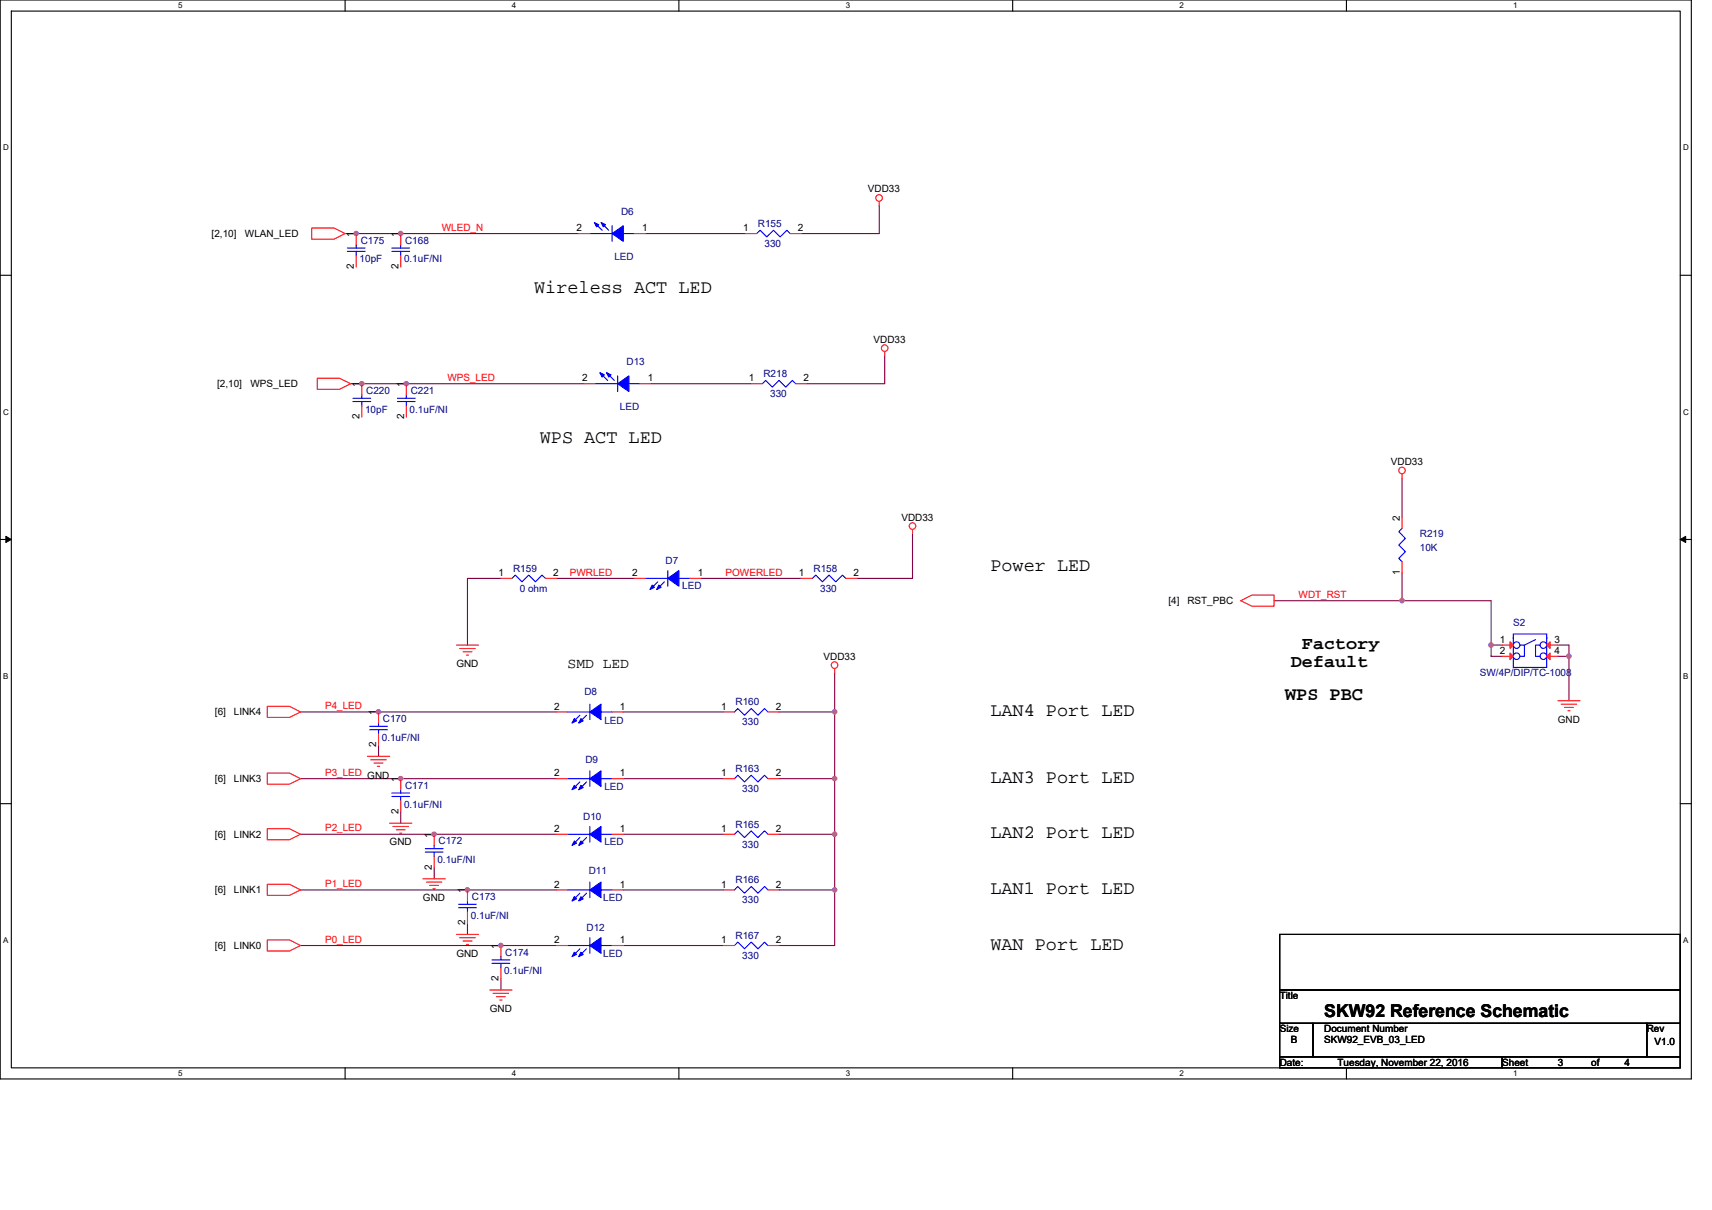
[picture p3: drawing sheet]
<svg xmlns="http://www.w3.org/2000/svg" width="297mm" height="210mm" viewBox="0 0 297 210" stroke-linecap="round" stroke-linejoin="round" font-family="sans-serif">
<path d="M0 0h293.5v187.2h-293.5zM2 1.9h289.5v183.4h-289.5z" fill="none" stroke="#000" stroke-width=".19"/>
<g fill="#fff">
<path d="M30.9 .2h.8v1.6h-.8z"/>
<path d="M30.9 185.5h.8v1.6h-.8z"/>
</g>
<path d="M59.9 0v1.9M59.9 185.3v1.9" fill="none" stroke="#000" stroke-width=".19"/>
<g fill="#fff">
<path d="M88.8 .2h.8v1.6h-.8z"/>
<path d="M88.8 185.5h.8v1.6h-.8z"/>
</g>
<path d="M117.8 0v1.9M117.8 185.3v1.9" fill="none" stroke="#000" stroke-width=".19"/>
<g fill="#fff">
<path d="M146.7 .2h.8v1.6h-.8z"/>
<path d="M146.7 185.5h.8v1.6h-.8z"/>
</g>
<path d="M175.7 0v1.9M175.7 185.3v1.9" fill="none" stroke="#000" stroke-width=".19"/>
<g fill="#fff">
<path d="M204.7 .2h.7v1.6h-.7z"/>
<path d="M204.7 185.5h.7v1.6h-.7z"/>
</g>
<path d="M233.6 0v1.9M233.6 185.3v1.9" fill="none" stroke="#000" stroke-width=".19"/>
<g fill="#fff">
<path d="M262.6 .2h.7v1.6h-.7z"/>
<path d="M262.6 185.5h.7v1.6h-.7z"/>
<path d="M.5 24.8h1v1.6h-1z"/>
<path d="M292 24.8h1v1.6h-1z"/>
<path d="M.5 70.7h1v1.5h-1z"/>
<path d="M292 70.7h1v1.5h-1z"/>
</g>
<path d="M0 47.8h2M291.5 47.8h2" fill="none" stroke="#000" stroke-width=".19"/>
<g fill="#fff">
<path d="M.5 116.5h.9v1.6h-.9z"/>
<path d="M292 116.5h.9v1.6h-.9z"/>
</g>
<path d="M0 93.6h2M291.5 93.6h2" fill="none" stroke="#000" stroke-width=".19"/>
<path d="M1 93.1l1 .5-1 .5zM291.5 93.6l1-.5v1z" fill="#000" stroke="#000" stroke-width=".17"/>
<g fill="#fff">
<path d="M.5 162.4h.9v1.5h-.9z"/>
<path d="M292 162.4h.9v1.5h-.9z"/>
</g>
<path d="M0 139.5h2M291.5 139.5h2M222 162.2h69.5v9.6h-69.5zM222 171.8h69.5v5.8h-69.5zM222 177.6h5.8v5.8h-5.8zM227.8 177.6h57.9v5.8h-57.9zM285.7 177.6h5.8v5.8h-5.8zM222 183.4h38.6v1.9h-38.6zM260.6 183.4h30.9v1.9h-30.9z" fill="none" stroke="#000" stroke-width=".19"/>
<g fill="none" stroke="#800040" stroke-width=".19">
<path d="M152.5 35.7v4.8h-13.5M100.4 40.5h-40.5M112 40.5h17.4M60.9 66.6h40.5M113 66.6h17.3M153.5 61.8v4.8h-13.5M158.3 92.6v7.8h-9.6M243.3 99.4v4.8h15.4v7.8M243.3 83v6.8M86.9 100.4h-5.8v11.6M96.6 100.4h13.5M121.6 100.4h17.4"/>
<path d="M144.8 116.8v18.3M221.1 104.2h22.2M258.7 112v1.9h1.9M258.7 112h1.9M270.3 112h1.9v1.9M270.3 113.9h1.9M272.2 113.9v7.7M52.2 135.1h44.4M52.2 123.5h44.4M65.7 129.3v2M108.1 123.5h17.4M108.1 135.1h17.4"/>
<path d="M135.2 135.1h9.6M135.2 123.5h9.6M144.8 135.1v9.7M52.2 154.4h44.4M52.2 144.8h44.4M69.5 140.9v2M75.3 150.6v1.9M108.1 144.8h17.4M108.1 154.4h17.4M135.2 154.4h9.6M135.2 144.8h9.6M144.8 144.8v9.6"/>
<path d="M144.8 154.4v9.7h-9.6M52.2 164.1h44.4M81.1 160.2v2M86.9 169.9v1.9M108.1 164.1h17.4"/>
</g>
<g fill="#f0f" stroke="#f0f" stroke-width=".19">
<circle cx="243.2" cy="104.2" r=".38"/>
<circle cx="258.7" cy="111.9" r=".38"/>
<circle cx="272.2" cy="113.9" r=".38"/>
<circle cx="81.1" cy="154.4" r=".38"/>
<circle cx="75.3" cy="144.8" r=".38"/>
<circle cx="86.9" cy="164.1" r=".38"/>
<circle cx="144.8" cy="135.1" r=".38"/>
<circle cx="144.8" cy="144.8" r=".38"/>
<circle cx="144.8" cy="154.4" r=".38"/>
<circle cx="61.8" cy="40.5" r=".38"/>
<circle cx="144.8" cy="123.5" r=".38"/>
<circle cx="65.7" cy="123.5" r=".38"/>
<circle cx="69.5" cy="135.1" r=".38"/>
<circle cx="69.5" cy="40.5" r=".38"/>
<circle cx="70.5" cy="66.6" r=".38"/>
<circle cx="62.8" cy="66.6" r=".38"/>
</g>
<g fill="none" stroke="#f00" stroke-width=".19">
<path d="M54.1 39.6h3.9l1.9 .9-1.9 1h-3.9zM152.5 34.9v.8M61.8 40.5v2M61.8 44.4v1.9M69.5 40.5v2M69.5 44.4v1.9M100.4 40.5h1.9M110.1 40.5h1.9M129.4 40.5h1.9M137.1 40.5h1.9M55.1 65.6h3.8l2 1-2 1h-3.8zM62.8 66.6v1.9"/>
<path d="M62.8 70.5v1.9M70.5 66.6v1.9M70.5 70.5v1.9M101.4 66.6h1.9M111 66.6h2M130.3 66.6h2M138.1 66.6h1.9M153.5 61v.8M158.3 91.9v.7M243.3 82.2v.8M243.3 97.5v1.9M243.3 89.8v1.9"/>
<path d="M79.2 112h3.8M79.8 112.5h2.7M80.3 113.1h1.6M80.9 113.7h.4M86.9 100.4h1.9M94.6 100.4h2M110.1 100.4h1.9M119.7 100.4h1.9M139 100.4h1.9M144.8 116v.8M146.7 100.4h2M215.3 104.2l1.9-.9h3.9v1.9h-3.9z"/>
<path d="M260.6 112h2M260.6 113.9h2M268.4 112h1.9M268.4 113.9h1.9M46.4 134.2h3.8l2 .9-2 1h-3.8zM46.4 122.6h3.8l2 .9-2 1h-3.8zM63.7 131.3h3.9M64.3 131.8h2.7M64.9 132.4h1.5M65.5 133h.4M65.7 123.5v2M65.7 127.4v1.9"/>
<path d="M69.5 135.1v2M69.5 139v1.9M96.6 123.5h1.9M96.6 135.1h1.9M106.2 123.5h1.9M106.2 135.1h1.9M125.5 123.5h1.9M125.5 135.1h1.9M133.2 123.5h2M133.2 135.1h2M270.3 121.6h3.8M270.9 122.2h2.7"/>
<path d="M271.5 122.8h1.5M272 123.3h.4M46.4 153.5h3.8l2 .9-2 1h-3.8zM46.4 143.8h3.8l2 1-2 .9h-3.8zM67.6 142.9h3.9M68.2 143.4h2.7M68.8 144h1.5M69.3 144.6h.4M73.4 152.5h3.9M74 153.1h2.7M74.5 153.6h1.6M75.1 154.2h.4"/>
<path d="M75.3 144.8v1.9M75.3 148.6v2M81.1 154.4v2M81.1 158.3v1.9M96.6 144.8h1.9M96.6 154.4h1.9M106.2 144.8h1.9M106.2 154.4h1.9M125.5 144.8h1.9M125.5 154.4h1.9M133.2 144.8h2M133.2 154.4h2"/>
<path d="M46.4 163.1h3.8l2 1-2 .9h-3.8zM79.2 162.2h3.8M79.8 162.7h2.7M80.3 163.3h1.6M80.9 163.9h.4M85 171.8h3.8M85.6 172.4h2.7M86.1 173h1.6M86.7 173.5h.4M86.9 164.1v1.9M86.9 167.9v2M96.6 164.1h1.9"/>
<path d="M106.2 164.1h1.9M125.5 164.1h1.9M133.2 164.1h2"/>
<circle cx="152.5" cy="34.4" r=".57"/>
<circle cx="153.5" cy="60.4" r=".57"/>
<circle cx="158.3" cy="91.3" r=".57"/>
<circle cx="243.2" cy="81.6" r=".57"/>
<circle cx="144.8" cy="115.4" r=".57"/>
</g>
<g fill="none" stroke="#00f" stroke-width=".19">
<path d="M103.3 38.8l1.2 1.2M104.5 38.8l1.1 1.2M106.2 39.2v2.7M60.3 43.1h3M60.3 43.6h3M61.8 43.6v.8M61.8 42.5v.6M68 43.1h3.1M68 43.6h3.1M69.5 43.6v.8M69.5 42.5v.6M102.3 40.5h3.9"/>
<path d="M108.1 40.5h2M131.3 40.5l.6-.5 1.1 1.1 1.2-1.1 1.2 1.1 1.1-1.1 .6 .5M61.2 69.1h3.1M61.2 69.7h3.1M62.8 69.7v.8M62.8 68.5v.6M69 69.1h3M69 69.7h3M70.5 69.7v.8M70.5 68.5v.6M103.3 66.6h3.9M104.3 64.9l1.1 1.1"/>
<path d="M105.4 64.9l1.2 1.1M107.2 65.2v2.7M109.1 66.6h1.9M132.3 66.6l.5-.6 1.2 1.2 1.2-1.2 1.1 1.2 1.2-1.2 .6 .6M115.9 99v2.7M243.3 91.7l-.6 .6 1.1 1.1-1.1 1.2 1.1 1.1-1.1 1.2 .6 .6M88.8 100.4l.6-.6 1.2 1.2 1.1-1.2 1.2 1.2 1.1-1.2 .6 .6M112 100.4h3.9M114.1 101l-1.1 1.1M115.3 101l-1.2 1.1M117.8 100.4h1.9M140.9 100.4l.6-.6 1.2 1.2 1.1-1.2 1.2 1.2 1.2-1.2 .5 .6"/>
<path d="M262.6 110h5.8v5.8h-5.8zM262.6 110.6v.2M263.7 112h.8v1.9h-.8M266.4 111l-1.9 1M267.2 112h-.8v1.9h.8M268.4 110.6v.2M64.1 126h3.1M64.1 126.6h3.1M65.7 126.6v.8M65.7 125.5v.5M68 137.6h3.1M68 138.2h3.1"/>
<path d="M69.5 138.2v.8M69.5 137.1v.5M98.5 123.5h3.8M98.5 135.1h3.8M100.6 124.1l-1.1 1.2M100.6 135.7l-1.1 1.2M101.8 124.1l-1.2 1.2M101.8 135.7l-1.2 1.2M102.3 122.2v2.7M102.3 133.8v2.7M104.3 123.5h1.9M104.3 135.1h1.9"/>
<path d="M127.4 123.5l.6-.5 1.2 1.1 1.1-1.1 1.2 1.1 1.1-1.1 .6 .5M127.4 135.1l.6-.6 1.2 1.2 1.1-1.2 1.2 1.2 1.1-1.2 .6 .6M73.8 147.3h3.1M73.8 147.9h3.1M75.3 147.9v.7M75.3 146.7v.6M79.6 156.9h3.1M79.6 157.5h3.1M81.1 157.5v.8M81.1 156.4v.5M98.5 144.8h3.8M98.5 154.4h3.8"/>
<path d="M100.6 145.4l-1.1 1.1M100.6 155l-1.1 1.2M101.8 145.4l-1.2 1.1M101.8 155l-1.2 1.2M102.3 143.4v2.7M102.3 153.1v2.7M104.3 144.8h1.9M104.3 154.4h1.9M127.4 144.8l.6-.6 1.2 1.2 1.1-1.2 1.2 1.2 1.1-1.2 .6 .6M127.4 154.4l.6-.6 1.2 1.2 1.1-1.2 1.2 1.2 1.1-1.2 .6 .6M85.4 166.6h3.1M85.4 167.2h3.1"/>
<path d="M86.9 167.2v.7M86.9 166v.6M98.5 164.1h3.8M100.6 164.7l-1.1 1.1M101.8 164.7l-1.2 1.1M102.3 162.7v2.7M104.3 164.1h1.9M127.4 164.1l.6-.6 1.2 1.2 1.1-1.2 1.2 1.2 1.1-1.2 .6 .6"/>
<circle cx="263.1" cy="111.9" r=".57"/>
<circle cx="263.1" cy="113.9" r=".57"/>
<circle cx="267.8" cy="113.9" r=".57"/>
<circle cx="267.8" cy="111.9" r=".57"/>
</g>
<g fill="#00f" stroke="#00f" stroke-width=".19">
<path d="M102.3 144.8l2-1.4v2.7z" fill-rule="evenodd"/>
<path d="M99.6 145.9l.4 .4-.8 .4z" fill-rule="evenodd"/>
<path d="M100.8 145.9l.4 .4-.8 .4z" fill-rule="evenodd"/>
<path d="M107.2 66.6l1.9-1.4v2.7z" fill-rule="evenodd"/>
<path d="M104.1 64.7l.8 .3-.4 .4z" fill-rule="evenodd"/>
<path d="M105.2 64.7l.8 .3-.4 .4z" fill-rule="evenodd"/>
<path d="M102.3 164.1l2-1.4v2.7z" fill-rule="evenodd"/>
<path d="M99.6 165.2l.4 .4-.8 .4z" fill-rule="evenodd"/>
<path d="M100.8 165.2l.4 .4-.8 .4z" fill-rule="evenodd"/>
<path d="M106.2 40.5l1.9-1.3v2.7z" fill-rule="evenodd"/>
<path d="M103.1 38.6l.8 .4-.4 .4z" fill-rule="evenodd"/>
<path d="M104.3 38.6l.7 .4-.3 .4z" fill-rule="evenodd"/>
<path d="M102.3 123.5l2-1.3v2.7z" fill-rule="evenodd"/>
<path d="M99.6 124.7l.4 .4-.8 .4z" fill-rule="evenodd"/>
<path d="M100.8 124.7l.4 .4-.8 .4z" fill-rule="evenodd"/>
<path d="M102.3 135.1l2-1.3v2.7z" fill-rule="evenodd"/>
<path d="M99.6 136.3l.4 .4-.8 .4z" fill-rule="evenodd"/>
<path d="M100.8 136.3l.4 .4-.8 .4z" fill-rule="evenodd"/>
<path d="M115.9 100.4l1.9-1.4v2.7z" fill-rule="evenodd"/>
<path d="M113.2 101.5l.3 .4-.7 .4z" fill-rule="evenodd"/>
<path d="M114.3 101.5l.4 .4-.8 .4z" fill-rule="evenodd"/>
<path d="M102.3 154.4l2-1.3v2.7z" fill-rule="evenodd"/>
<path d="M99.6 155.6l.4 .4-.8 .4z" fill-rule="evenodd"/>
<path d="M100.8 155.6l.4 .4-.8 .4z" fill-rule="evenodd"/>
</g>
<g fill="#f00" stroke="#f00" stroke-width=".19">
<path d="M262 111.4l.6 .6-.6 .5z"/>
<path d="M268.4 112l.5-.6v1.1z"/>
<path d="M262 113.3l.6 .6-.6 .6z"/>
<path d="M268.4 113.9l.5-.6v1.2z"/>
</g>
<g font-size="3.3">
<text x="92.7" y="50.9">Wireless ACT LED</text>
<text x="93.7" y="76.9">WPS ACT LED</text>
<text x="171.8" y="99.1">Power LED</text>
<text x="171.8" y="124.2">LAN4 Port LED</text>
<text x="223" y="121.5">WPS PBC</text>
<text x="171.8" y="135.8">LAN3 Port LED</text>
<text x="171.8" y="145.5">LAN2 Port LED</text>
<text x="171.8" y="155.1">LAN1 Port LED</text>
<text x="171.8" y="164.8">WAN Port LED</text>
</g>
<g font-size="3.1">
<text x="225.9" y="112.6">Factory</text>
<text x="224" y="115.7">Default</text>
<text x="229.8" y="176.6">SKW92 Reference Schematic</text>
</g>
<text font-size="2.5" x="98.5" y="115.9">SMD LED</text>
<g font-size="1.7">
<text x="150.6" y="33.4">VDD33</text>
<text x="36.7" y="41.1">[2,10]</text>
<text x="42.5" y="41.1">WLAN_LED</text>
<text x="61.4" y="41.1" transform="rotate(-90 61.4 41.1)">1</text>
<text x="69.1" y="41.1" transform="rotate(-90 69.1 41.1)">1</text>
<text x="100" y="40.1">2</text>
<text x="111.4" y="40.1">1</text>
<text x="129" y="40.1">1</text>
<text x="138.4" y="40.1">2</text>
<text x="61.4" y="46.7" transform="rotate(-90 61.4 46.7)">2</text>
<text x="69.1" y="46.7" transform="rotate(-90 69.1 46.7)">2</text>
<text x="151.6" y="59.5">VDD33</text>
<text x="37.7" y="67.2">[2,10]</text>
<text x="43.5" y="67.2">WPS_LED</text>
<text x="62.4" y="67.2" transform="rotate(-90 62.4 67.2)">1</text>
<text x="70.1" y="67.2" transform="rotate(-90 70.1 67.2)">1</text>
<text x="101" y="66.2">2</text>
<text x="112.4" y="66.2">1</text>
<text x="129.9" y="66.2">1</text>
<text x="139.4" y="66.2">2</text>
<text x="62.4" y="72.8" transform="rotate(-90 62.4 72.8)">2</text>
<text x="70.1" y="72.8" transform="rotate(-90 70.1 72.8)">2</text>
<text x="241.3" y="80.7">VDD33</text>
<text x="156.4" y="90.3">VDD33</text>
<text x="242.9" y="90.3" transform="rotate(-90 242.9 90.3)">2</text>
<text x="86.5" y="100">1</text>
<text x="96" y="100">2</text>
<text x="109.7" y="100">2</text>
<text x="121.1" y="100">1</text>
<text x="138.6" y="100">1</text>
<text x="148.1" y="100">2</text>
<text x="242.9" y="99.8" transform="rotate(-90 242.9 99.8)">1</text>
<text x="202.7" y="104.8">[4]</text>
<text x="206" y="104.8">RST_PBC</text>
<text x="260.2" y="111.5">1</text>
<text x="260.2" y="113.5">2</text>
<text x="269.7" y="111.5">3</text>
<text x="269.7" y="113.5">4</text>
<text x="79.2" y="115.8">GND</text>
<text x="142.9" y="114.5">VDD33</text>
<text x="37.3" y="124.1">[6]</text>
<text x="40.6" y="124.1">LINK4</text>
<text x="65.3" y="124.1" transform="rotate(-90 65.3 124.1)">1</text>
<text x="96.2" y="123.1">2</text>
<text x="107.6" y="123.1">1</text>
<text x="125.1" y="123.1">1</text>
<text x="134.6" y="123.1">2</text>
<text x="270.3" y="125.5">GND</text>
<text x="65.3" y="129.7" transform="rotate(-90 65.3 129.7)">2</text>
<text x="37.3" y="135.7">[6]</text>
<text x="40.6" y="135.7">LINK3</text>
<text x="63.7" y="135.1">GND</text>
<text x="69.1" y="135.7" transform="rotate(-90 69.1 135.7)">1</text>
<text x="96.2" y="134.7">2</text>
<text x="107.6" y="134.7">1</text>
<text x="125.1" y="134.7">1</text>
<text x="134.6" y="134.7">2</text>
<text x="69.1" y="141.3" transform="rotate(-90 69.1 141.3)">2</text>
<text x="37.3" y="145.4">[6]</text>
<text x="40.6" y="145.4">LINK2</text>
<text x="67.6" y="146.7">GND</text>
<text x="74.9" y="145.4" transform="rotate(-90 74.9 145.4)">1</text>
<text x="96.2" y="144.4">2</text>
<text x="107.6" y="144.4">1</text>
<text x="125.1" y="144.4">1</text>
<text x="134.6" y="144.4">2</text>
<text x="37.3" y="155">[6]</text>
<text x="40.6" y="155">LINK1</text>
<text x="74.9" y="150.9" transform="rotate(-90 74.9 150.9)">2</text>
<text x="80.7" y="155" transform="rotate(-90 80.7 155)">1</text>
<text x="96.2" y="154">2</text>
<text x="107.6" y="154">1</text>
<text x="125.1" y="154">1</text>
<text x="134.6" y="154">2</text>
<text x="73.4" y="156.4">GND</text>
<text x="80.7" y="160.6" transform="rotate(-90 80.7 160.6)">2</text>
<text x="37.3" y="164.7">[6]</text>
<text x="40.6" y="164.7">LINK0</text>
<text x="79.2" y="166">GND</text>
<text x="86.5" y="164.7" transform="rotate(-90 86.5 164.7)">1</text>
<text x="96.2" y="163.7">2</text>
<text x="107.6" y="163.7">1</text>
<text x="125.1" y="163.7">1</text>
<text x="134.6" y="163.7">2</text>
<text x="86.5" y="170.2" transform="rotate(-90 86.5 170.2)">2</text>
<text x="222" y="173.4">Title</text>
<text x="85" y="175.7">GND</text>
<text x="222" y="179.1">Size</text>
<text x="229.8" y="179.1">Document Number</text>
<text x="285.7" y="179.1">Rev</text>
<text x="222" y="184.9">Date:</text>
<text x="224" y="181.1">B</text>
<text x="229.8" y="181.1">SKW92_EVB_03_LED</text>
<text x="232.1" y="184.9">Tuesday, November 22, 2016</text>
<text x="260.6" y="184.9">Sheet</text>
<text x="270.3" y="184.9">3</text>
<text x="276.1" y="184.9">of</text>
<text x="281.9" y="184.9">4</text>
<text x="287.1" y="181.3">V1.0</text>
</g>
<g font-size="1.7" fill="#f00">
<text x="76.7" y="40">WLED_N</text>
<text x="77.6" y="66.1">WPS_LED</text>
<text x="98.9" y="100">PWRLED</text>
<text x="125.9" y="100">POWERLED</text>
<text x="225.3" y="103.8">WDT_RST</text>
<text x="56.4" y="123.1">P4_LED</text>
<text x="56.4" y="134.6">P3_LED</text>
<text x="56.4" y="144.3">P2_LED</text>
<text x="56.4" y="153.9">P1_LED</text>
<text x="56.4" y="163.6">P0_LED</text>
</g>
<g font-size="1.7" fill="#000080">
<text x="107.8" y="37.3">D6</text>
<text x="131.5" y="39.4">R155</text>
<text x="62.4" y="45.6">10pF</text>
<text x="62.6" y="42.3">C175</text>
<text x="70.1" y="45.6">0.1uF/NI</text>
<text x="70.3" y="42.3">C168</text>
<text x="106.6" y="45.2">LED</text>
<text x="132.6" y="42.8">330</text>
<text x="108.7" y="63.3">D13</text>
<text x="132.5" y="65.4">R218</text>
<text x="63.3" y="71.6">10pF</text>
<text x="63.5" y="68.3">C220</text>
<text x="71.1" y="71.6">0.1uF/NI</text>
<text x="71.3" y="68.3">C221</text>
<text x="107.6" y="71.2">LED</text>
<text x="133.6" y="68.9">330</text>
<text x="246.4" y="93.2">R219</text>
<text x="246.4" y="95.5">10K</text>
<text x="89" y="99.2">R159</text>
<text x="115.5" y="97.9">D7</text>
<text x="141.2" y="99.2">R158</text>
<text x="90.2" y="102.7">0 ohm</text>
<text x="118.4" y="102.3">LED</text>
<text x="142.3" y="102.7">330</text>
<text x="262.6" y="108.7">S2</text>
<text x="256.8" y="117.4">SW/4P/DIP/TC-1008</text>
<text x="66.4" y="125.3">C170</text>
<text x="101.4" y="120.6">D8</text>
<text x="104.9" y="125.7">LED</text>
<text x="127.6" y="122.4">R160</text>
<text x="128.8" y="125.9">330</text>
<text x="66.2" y="128.6">0.1uF/NI</text>
<text x="70.3" y="136.9">C171</text>
<text x="101.6" y="132.4">D9</text>
<text x="104.9" y="137.1">LED</text>
<text x="127.6" y="134">R163</text>
<text x="128.8" y="137.4">330</text>
<text x="70.1" y="140.1">0.1uF/NI</text>
<text x="101.2" y="142.3">D10</text>
<text x="127.6" y="143.6">R165</text>
<text x="75.9" y="149.8">0.1uF/NI</text>
<text x="76.1" y="146.5">C172</text>
<text x="104.9" y="146.7">LED</text>
<text x="128.8" y="147.1">330</text>
<text x="102.1" y="151.7">D11</text>
<text x="127.6" y="153.3">R166</text>
<text x="81.7" y="159.4">0.1uF/NI</text>
<text x="81.9" y="156.2">C173</text>
<text x="101.8" y="161.6">D12</text>
<text x="104.7" y="156.4">LED</text>
<text x="128.8" y="156.7">330</text>
<text x="87.7" y="165.8">C174</text>
<text x="104.7" y="166">LED</text>
<text x="127.6" y="162.9">R167</text>
<text x="128.8" y="166.4">330</text>
<text x="87.5" y="169.1">0.1uF/NI</text>
</g>
<g font-size="1.4">
<text x="30.9" y="1.5">5</text>
<text x="88.8" y="1.5">4</text>
<text x="146.7" y="1.5">3</text>
<text x="204.7" y="1.5">2</text>
<text x="262.6" y="1.5">1</text>
<text x=".5" y="26.1">D</text>
<text x="292" y="26.1">D</text>
<text x=".5" y="71.9">C</text>
<text x="292" y="71.9">C</text>
<text x=".5" y="117.8">B</text>
<text x="292" y="117.8">B</text>
<text x=".5" y="163.6">A</text>
<text x="292" y="163.6">A</text>
<text x="30.9" y="186.8">5</text>
<text x="88.8" y="186.8">4</text>
<text x="146.7" y="186.8">3</text>
<text x="204.7" y="186.8">2</text>
<text x="262.6" y="186.8">1</text>
</g>
</svg>
